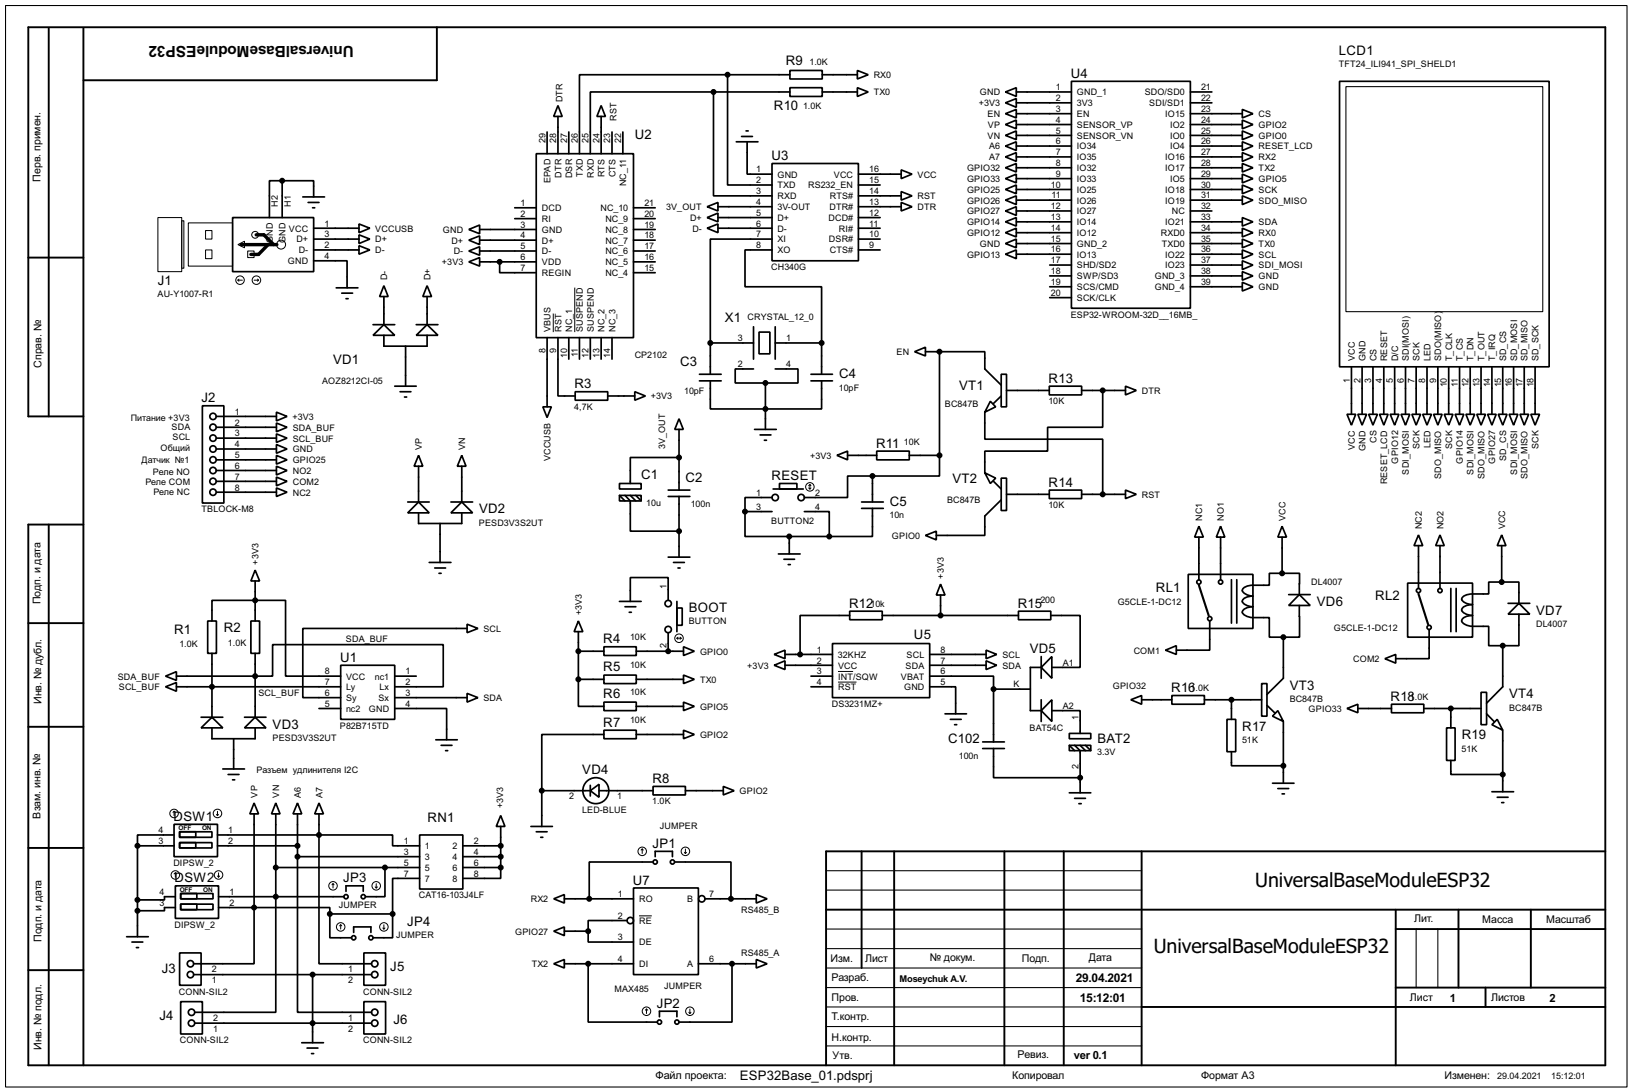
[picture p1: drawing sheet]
<svg xmlns="http://www.w3.org/2000/svg" width="383mm" height="256mm" viewBox="0 0 383 256" stroke-linecap="round" stroke-linejoin="round" font-family="sans-serif">
<g fill="none" stroke="#000" stroke-width=".25">
<path d="M1.3 1.3h381v254h-381zM316.3 20.4h46.2v52.8h-46.2zM194.1 218.2h74.2M194.1 209.1h74.2M194.1 204.5h74.2M332.8 218.2v13.8M337.9 218.2v13.8M194.1 222.8h74.2M194.1 232h74.2M194.1 236.5h74.2M194.1 227.4h74.2M194.1 241.1h74.2"/>
<path d="M194.1 245.7h74.2"/>
</g>
<g fill="none" stroke="#000" stroke-width=".45">
<path d="M11.5 6.7v91.1M19.6 6.7v243.5M102.7 6.4v12.5h-83.1M6.7 60.5h12.9M19.6 97.8h-12.9v-91.4h370.5v243.8h-370.5v-127h12.9M11.5 123.2v127M6.7 146.4h12.9M6.7 170.7h12.9M6.7 199.2h12.9M202.5 200v27.4M210.1 200v50.2M236 200v50.2"/>
<path d="M250 200v50.2M268.3 200v50.2M377.2 200h-183.1v50.2M194.1 213.7h183.1M328 213.7v36.5M328 218.2h49.2M342.7 213.7v18.3M359.7 213.7v18.3M6.7 227.9h12.9M268.3 236.5h108.9M328 232h49.2M349.1 232v4.5"/>
</g>
<g fill="none" stroke="#000" stroke-width=".4">
<path d="M171 17.6v25.9h10.4M171 17.6h-34.8v18.5M171 17.6h14.6M185.6 16.6h7.6v2h-7.6zM193.2 17.6h8.3M201.5 16.6l2.5 1-2.5 1zM251.8 19.1h27.9v53.3h-27.9zM314.8 19.1h49.2v67.1h-49.2zM126 36.1h22.9v43.2h-22.9zM128.6 31v5.1M131.1 24.8l1 2.6h-2zM131.1 27.4v8.7"/>
<path d="M133.7 31v5.1M141.3 24.8l1 2.6h-2zM141.3 27.4v8.7M143.8 31v5.1M146.4 31v5.1M167.7 21.6v24.4h13.7M167.7 21.6h-29v14.5M167.7 21.6h17.9M173 33.3h5.1M174.3 32.1h2.5M175.3 30.8h.5M175.6 33.3v7.6h5.8"/>
<path d="M181.4 38.4h20.3v22.9h-20.3zM185.6 20.6h7.6v2.1h-7.6zM193.2 21.6h8.3M201.5 20.6l2.5 1-2.5 1.1zM211.8 39.9l2.5 1-2.5 1.1zM236.3 21.6l2.5-1v2.1zM236.3 24.2l2.5-1v2zM236.3 26.7l2.5-1v2zM236.3 29.3l2.5-1.1v2.1zM236.3 31.8l2.5-1v2zM236.3 34.3l2.5-1v2.1zM236.3 36.9l2.5-1v2z"/>
<path d="M236.3 39.4l2.5-1v2zM238.8 26.7h13M238.8 29.3h13M238.8 31.8h13M238.8 34.3h13M238.8 36.9h13M238.8 39.4h13M238.8 21.6h13M238.8 24.2h13M279.7 26.7h12.2M279.7 29.3h12.2M279.7 31.8h12.2"/>
<path d="M279.7 34.3h12.2M279.7 36.9h12.2M279.7 39.4h12.2M279.7 21.6h5.1M279.7 24.2h5.1M291.9 25.7l2.5 1-2.5 1zM291.9 28.2l2.5 1.1-2.5 1zM291.9 30.8l2.5 1-2.5 1zM291.9 33.3l2.5 1-2.5 1.1zM291.9 35.9l2.5 1-2.5 1zM291.9 38.4l2.5 1-2.5 1zM54.7 51.1h19v12.7h-19z"/>
<path d="M66.3 42.5h-3v8.6M66.3 42.5h7.4v3.8M66.3 42.5v8.6M71.2 46.3h5.1M72.4 47.6h2.6M73.5 48.8h.5M73.7 53.6h10.7M73.7 56.2h10.7M73.7 58.7h10.7M84.4 52.6l2.5 1-2.5 1.1zM84.4 55.2l2.5 1-2.5 1zM84.4 57.7l2.5 1-2.5 1z"/>
<path d="M110.2 53.9l2.5-1v2zM110.2 56.4l2.5-1v2.1zM110.2 59l2.5-1v2zM112.7 53.9h13.3M112.7 56.4h13.3M112.7 59h13.3M121 48.8h5M121 51.4h5M148.9 53.9h5.1M148.9 56.4h5.1M148.9 59h5.1M148.9 48.8h5.1"/>
<path d="M148.9 51.4h5.1M166.2 51.1l2.5-1v2zM166.2 53.6l2.5-1v2.1zM166.2 48.6l2.5-1v2zM168.7 53.6h12.7M168.7 48.6h12.7M168.7 51.1h12.7M181.4 58.7h-6.3v8.7h18v13.2M181.4 56.2h-14.5v24.4M201.7 53.6h5.1M201.7 56.2h5.1M201.7 58.7h5.1"/>
<path d="M201.7 40.9h10.1M201.7 46h10.1M201.7 48.6h10.1M201.7 51.1h5.1M201.7 43.5h5.1M211.8 45l2.5 1-2.5 1zM211.8 47.6l2.5 1-2.5 1zM236.3 42l2.5-1.1v2.1zM236.3 44.5l2.5-1v2zM236.3 47l2.5-1v2.1zM236.3 49.6l2.5-1v2zM236.3 52.1l2.5-1v2z"/>
<path d="M236.3 54.7l2.5-1.1v2.1zM236.3 57.2l2.5-1v2zM236.3 59.7l2.5-1v2.1zM238.8 42h13M238.8 44.5h13M238.8 47h13M238.8 52.1h13M238.8 54.7h13M238.8 57.2h13M238.8 59.7h13M238.8 49.6h13M279.7 42h12.2"/>
<path d="M279.7 44.5h12.2M279.7 47h12.2M279.7 52.1h12.2M279.7 54.7h12.2M279.7 57.2h12.2M279.7 59.7h12.2M279.7 49.6h5.1M291.9 40.9l2.5 1.1-2.5 1zM291.9 43.5l2.5 1-2.5 1zM291.9 46l2.5 1-2.5 1.1zM291.9 51.1l2.5 1-2.5 1zM291.9 53.6l2.5 1.1-2.5 1z"/>
<path d="M291.9 56.2l2.5 1-2.5 1zM291.9 58.7l2.5 1-2.5 1.1zM73.7 61.3h7.9v6.3M79 67.6h5.1M80.3 68.9h2.6M81.3 70.2h.5M87.7 78.8l2.5-2.5 2.6 2.5zM87.7 76.3h5.1M90.2 67.1l1 2.6h-2zM90.2 69.7v6.6M90.2 78.8v2.5h10.2v-2.5M97.8 78.8l2.6-2.5 2.5 2.5z"/>
<path d="M97.8 76.3h5.1M100.4 67.1l1 2.6h-2zM100.4 69.7v6.6M110.2 61.5l2.5-1v2zM112.7 61.5h13.3M117.4 61.5v2.6h8.6M128.6 79.3v16.3M131.1 79.3v13.7h4.1M133.7 79.3v5.1M136.2 79.3v5.1M138.7 79.3v5.1M141.3 79.3v5.1"/>
<path d="M143.8 79.3v5.1M148.9 61.5h5.1M148.9 64.1h5.1M177.1 76.8v7.6M178.4 78h2.5v5.1h-2.5zM182.2 76.8v7.6M246.7 62.3h5.1M246.7 64.8h5.1M246.7 67.4h5.1M246.7 69.9h5.1M279.7 62.3h12.2M279.7 64.8h12.2"/>
<path d="M279.7 67.4h12.2M291.9 61.3l2.5 1-2.5 1zM291.9 63.8l2.5 1-2.5 1zM291.9 66.3l2.5 1.1-2.5 1zM47.6 95.3h5v22.9h-5zM50.9 97.8h14.1M65 96.8l2.5 1-2.5 1.1zM65 99.4l2.5 1-2.5 1zM92.8 90.7h5M94 92h2.6M95.1 93.3h.5M95.3 81.3v9.4"/>
<path d="M127.6 95.6h2l-1 2.5zM135.2 92h7.6v2h-7.6zM142.8 93h6.4M149.2 92l2.5 1-2.5 1zM159.6 98.4l1 2.5h-2zM164.4 89.5h5.1M164.4 87.9h5.1M166.9 89.5v6.6h26.2v-6.6M166.9 80.6h10.2M166.9 80.6v7.3M177.1 86.7h-4.3v3.3h7.1M179.9 90v10.9"/>
<path d="M182.2 86.7h5.3v3.3h-7.6M182.2 80.6h10.9M190.6 89.5h5M190.6 87.9h5M193.1 80.6v7.3M214.9 82.6l2.6-1v2zM217.5 82.6h3.3M220.8 82.6h10.6v4.1l3.9 3.8M220.8 82.6v24.4M231.4 96.8v6.4h27.7v12.9M232.7 94.3l1.3 1.3-2.6 1.2zM235.3 87.9h1.2v7.7h-1.2z"/>
<path d="M235.3 93l-1.8 1.8M236.5 91.7h10.1M246.6 90.7h7.6v2.1h-7.6zM254.2 91.7h10.3M259.1 91.7v8.7h-12.9v5.6h-14.8v5.1M264.5 90.7l2.5 1-2.5 1.1zM316.5 97.3h2.1l-1 2.6zM317.6 86.2v11.1M319.1 97.3h2l-1 2.6zM320.1 86.2v11.1M321.6 97.3h2.1l-1.1 2.6zM322.6 86.2v11.1"/>
<path d="M324.2 97.3h2l-1 2.6zM325.2 86.2v11.1M326.7 97.3h2l-1 2.6zM327.7 86.2v11.1M329.2 97.3h2.1l-1 2.6zM330.3 86.2v11.1M331.8 97.3h2l-1 2.6zM332.8 86.2v11.1M334.3 97.3h2.1l-1.1 2.6zM335.3 86.2v11.1M336.9 97.3h2l-1 2.6zM337.9 86.2v11.1"/>
<path d="M339.4 97.3h2l-1 2.6zM340.4 86.2v11.1M341.9 97.3h2.1l-1 2.6zM343 86.2v11.1M344.5 97.3h2l-1 2.6zM345.5 86.2v11.1M347 97.3h2.1l-1.1 2.6zM348 86.2v11.1M349.6 97.3h2l-1 2.6zM350.6 86.2v11.1M352.1 97.3h2l-1 2.6zM353.1 86.2v11.1"/>
<path d="M354.6 97.3h2.1l-1 2.6zM355.7 86.2v11.1M357.2 97.3h2l-1 2.6zM358.2 86.2v11.1M359.7 97.3h2.1l-1.1 2.6zM360.7 86.2v11.1M50.9 108h14.1M50.9 110.5h14.1M50.9 113.1h14.1M50.9 115.6h14.1M50.9 100.4h14.1M50.9 102.9h14.1"/>
<path d="M50.9 105.5h14.1M65 107l2.5 1-2.5 1zM65 109.5l2.5 1-2.5 1.1zM65 112.1l2.5 1-2.5 1zM65 114.6l2.5 1-2.5 1zM65 101.9l2.5 1-2.5 1zM65 104.4l2.5 1.1-2.5 1zM95.8 117.9h5.1M98.4 117.9l2.5 2.6h-5.1zM98.4 107l1 2.5h-2.1zM98.4 109.5v8.4M106 117.9h5.1"/>
<path d="M108.5 117.9l2.6 2.6h-5.1zM108.5 107l1 2.5h-2zM108.5 109.5v8.4M145.6 113.6h5.1v1.3h-5.1zM145.6 116.4h5.1v1.3h-5.1zM145.6 116.4l1.3 1.3M146.9 116.4l1.2 1.3v7.1h11.5M148.1 116.4l1.3 1.3M149.4 116.4l1.3 1.3M157 116.6h5.1M157 115.1h5.1M159.6 107.5h-11.5v6.1"/>
<path d="M159.6 100.9v14.2M159.6 116.6v14.3M177.3 100.9h5.1M178.6 102.2h2.6M179.6 103.4h.5M181.4 116.9h-6.3v3.3M181.7 114.9h7.1M183.2 113.6h4.1v1.3h-4.1zM196.7 107l2.5-1v2zM199.2 107h6.8M202.5 117.9h5.1M202.5 119.4h5.1"/>
<path d="M205 119.4v6.6h-10.1M205 111.8h-5.8v5.1h-10.2M205 111.8v6.1M206 106h7.7v2h-7.7zM213.7 107h7.1M220.8 107v4.8h-15.8M231.4 111.1l2.6 1.2-1.3 1.3zM233.5 113.1l1.8 1.8M235.3 112.3h1.2v7.6h-1.2zM235.3 117.4l-3.9 3.8v4.6h-11.4M236.5 116.1h10.1M246.6 115.1h7.6v2h-7.6z"/>
<path d="M254.2 116.1h10.3M264.5 115.1l2.5 1-2.5 1zM60 133.9l1 2.6h-2zM60 136.5v9.4M98.4 120.5v2.5h10.1v-2.5M100.9 132.1h5.1M102.2 133.4h2.5M103.2 134.7h.5M103.4 123v9.1M157 130.9h5.1M158.3 132.1h2.5M159.3 133.4h.5"/>
<path d="M175.1 120.2v5.8h10.4M175.1 120.2h6.3M182.9 130.1h5.1M184.2 131.4h2.5M185.2 132.6h.5M185.5 126v4.1M185.5 126h9.4M189 120.2h5.9v5.8M217.5 125.8l2.5-1v2zM221 137.2l1.1 2.6h-2.1zM221 139.8v4.8M279.2 134.9h15.2v12.7h-15.2z"/>
<path d="M281.7 123.6l1.1 2.6h-2.1zM281.7 126.2v10M286.8 123.6l1 2.6h-2zM286.8 126.2v10M289.4 136.2v10.2M290.6 136.2v10.2M301.3 123.6l1 2.6h-2zM301.3 134.7h-3v2.8h-1.3a8.4 8.4 0 0 0-4.3 .3 .88 .88 0 0 0-.8 .9 .88 .88 0 0 0 .8 .8l1.7 .5h-.6a2.01 2.01 0 0 0-1.9 1.3 2.65 2.65 0 0 0 2.5 1.2 2.29 2.29 0 0 0-2.5 1.3 2.65 2.65 0 0 0 2.5 1.3h3.9v4.6h3.3M301.3 134.7h4.1l-.1 5M301.3 126.2v8.5M302.8 139.7h5.1M305.3 139.7l2.6 2.5h-5.1z"/>
<path d="M330.8 137h15.2v12.7h-15.2zM333.3 125.7l1 2.5h-2zM333.3 128.2v10M338.4 125.7l1 2.5h-2zM338.4 128.2v10M340.9 138.2v10.2M342.2 138.2v10.2M352.9 125.7l1 2.5h-2.1zM352.9 136.7h-3.1v2.8h-1.3a8.6 8.6 0 0 0-4.3 .3 .87 .87 0 0 0-.7 1.2 3.2 3.2 0 0 0 2.5 1 2.27 2.27 0 0 0-2.5 1.3 2.68 2.68 0 0 0 2.5 1.3 2.27 2.27 0 0 0-2.5 1.3 2.68 2.68 0 0 0 2.5 1.2h3.8v4.6h3.3M352.9 136.7h4v5M352.9 128.2v8.5M38.9 158.8l2.6-1v2z"/>
<path d="M41.5 158.8h22.6v-7.4h40.1v9.9h-11.4M48.8 145.9h2.1v7.6h-2.1zM49.8 145.9v-4.9h17.3v17.8h13M49.8 153.5v15M59 145.9h2v7.6h-2zM60 153.5v15M80.1 156.3h12.7v12.7h-12.7zM92.8 158.8h5M109.8 146.6l2.5 1-2.5 1zM109.8 147.6h-38.6v16.3h8.9M135.9 145.9l1.1 2.5h-2.1zM135.9 159.6v6.3h6"/>
<path d="M135.9 159.6h6M135.9 153h6M135.9 148.4v11.2M141.9 151.9h7.6v2.1h-7.6zM141.9 158.6h7.6v2h-7.6zM145.6 141.3h5.1M146.9 142.5h2.5M147.9 143.8h.5M149.5 159.6h11.1M149.5 153h11.1M157 141v-5.3h-8.9v5.6M157 148.6v4.4"/>
<path d="M159.1 142.8h1.2v4.1h-1.2zM159.1 141.3v7.1M160.6 158.6l2.6 1-2.6 1zM160.6 151.9l2.6 1.1-2.6 1zM181.9 156.3l2.6-1.1v2.1zM181.9 153.7l2.6-1v2zM184.5 156.3h11.1M184.5 153.7h11.1M190.6 158.8h5M195.6 151.2h22.9v12.7h-22.9zM199.7 143.6h7.6v2h-7.6zM199.7 144.6h-11.7v9.1"/>
<path d="M207.3 144.6h32M218.5 158.8h15v3.1M218.5 156.3h13.2M218.5 153.7h13.2M231.7 152.7l2.5 1-2.5 1zM231.7 155.2l2.5 1.1-2.5 1zM239.3 143.6h7.6v2h-7.6zM244.7 154.2v5.1M244.7 156.8h-2.6v10.1h2.6M246.9 144.6h6.9v12.2h-6.6M247.2 154.2v5.1l-2.5-2.5zM273.9 152.7l2.5-1v2z"/>
<path d="M284.3 145.9v6.8h-7.9M301.6 149.7v9.6l-3.9 3.8M305.3 142.2l.1 7.5h-3.8M325.4 154.7l2.6-1v2.1zM335.8 147.9v6.8h-7.8M353.1 151.7v9.6l-3.8 3.9M354.4 141.7h5.1M356.9 141.7l2.6 2.6h-5.1zM356.9 144.3v7.4h-3.8M38.9 161.3l2.6-1v2.1zM41.5 161.3h38.6M47.3 171l2.5-2.5 2.6 2.5z"/>
<path d="M47.3 168.5h5.1M49.8 171v2.5h10.2v-2.5M54.9 173.5v7.1M57.5 168.5h5M60 168.5l2.5 2.5h-5zM75 166.4h5.1M92.8 166.4h12.2v7.4M92.8 163.9h17M102.4 173.8h5.1M103.7 175.1h2.5M104.7 176.3h.5M109.8 162.9l2.5 1-2.5 1z"/>
<path d="M141.9 164.9h7.6v2h-7.6zM141.9 171.5h7.6v2h-7.6zM141.9 172.5h-14.6v13.2M149.5 165.9h11.1M149.5 172.5h11.1M160.6 164.9l2.6 1-2.6 1zM160.6 171.5l2.6 1-2.6 1zM190.6 161.3h5M218.5 161.3h6.1v6.4M222.1 167.7h5M223.3 169h2.6M224.3 170.2h.5"/>
<path d="M230.9 175.8h5.1M230.9 174.3h5.1M233.5 175.8v6.9h20.3M233.5 161.9v12.4M233.5 161.9h8.6M244.7 164.4v5.1M247.2 164.4v5.1l-2.5-2.6zM247.2 166.9h6.6v5.4M251.3 172.3h5v1.2h-5zM251.3 175.1h5v1.2h-5zM251.3 175.1l1.2 1.2M252.5 175.1l1.3 1.2v9.9"/>
<path d="M253.8 175.1l1.3 1.2M255.1 175.1l1.2 1.2M265.7 164.4l2.6-1v2zM268.3 164.4h7.1M275.4 163.4h7.6v2h-7.6zM283 164.4h13.5M288.3 169h2.1v7.6h-2.1zM289.4 176.6v3.3h12.2M289.4 164.4v4.6M296.5 160.6h1.2v7.6h-1.2zM297.7 165.7l1.8 1.7M300.3 166.9l1.3 2.6-2.6-1.3z"/>
<path d="M301.6 169.5v14.5M316.5 166.4l2.6-1v2zM319.1 166.4h7.9M327 165.4h7.6v2h-7.6zM334.6 166.4h13.4M339.9 171h2v7.6h-2zM340.9 178.6v3.3h12.2M340.9 166.4v4.6M348 162.6h1.3v7.6h-1.3zM349.3 167.7l1.8 1.8M350.6 170.2l1.2-1.2 1.3 2.5zM353.1 171.5v14.5"/>
<path d="M32.3 198.7h8.6M32.3 198.7v21.3M40.9 193.6h10.2v7.6h-10.2zM40.9 196.1h-8.6v2.6M42.2 195.4h7.6v1.3h-7.6zM42.2 195.4h3.8v1.3h-3.8zM42.2 197.9h7.6v1.3h-7.6zM42.2 197.9h3.8v1.3h-3.8zM51.1 198.7h18.8M51.1 196.1h23.9M52.4 180.6h5.1M53.6 181.9h2.6"/>
<path d="M54.7 183.2h.5M59.7 188.6l1.1 2.6h-2.1zM59.7 191.2v22M64.8 188.6l1 2.6h-2zM64.8 191.2v46.6h-19M69.9 188.6l1 2.6h-2zM69.9 191.2v10M75 188.6l1 2.6h-2zM75 196.1h17.3v2.6h6.3M75 196.1v30.3h12.3M75 191.2v4.9M98.6 196.1h10.2v12.7h-10.2z"/>
<path d="M108.8 198.7h8.9M117.7 191.6l1 2.5h-2.1zM117.7 194.1v9.7M124.8 194.1h5M126 195.4h2.6M127.1 196.7h.5M127.3 185.7h11.4M127.3 185.7v8.4M138.7 185.7l2.1-1.5v3.1zM138.7 184.5v2.5M140.8 185.7h12.7M153.5 184.7h7.6v2h-7.6z"/>
<path d="M161.1 185.7h8.9M170 184.7l2.5 1-2.5 1zM251.3 186.2h5M252.5 187.5h2.6M253.5 188.8h.6M299 184h5.1M300.3 185.2h2.5M301.3 186.5h.5M350.6 186h5.1M351.8 187.3h2.6M352.9 188.5h.5M41.2 208.1h10.2v7.6h-10.2z"/>
<path d="M41.2 210.6h-2.5v.8h-6.4M41.2 213.2h-2.5v.7h-6.4M42.5 209.9h7.6v1.2h-7.6zM42.5 209.9h3.8v1.2h-3.8zM42.5 212.4h7.6v1.3h-7.6zM42.5 212.4h3.8v1.3h-3.8zM51.4 213.2h8.3M51.4 210.6h29.4M59.7 213.2v13.2h-14.2M59.7 213.2h17.8v1.5M64.8 203.8h33.8M69.9 201.2v36.6h17.4"/>
<path d="M69.9 201.2h28.7M77.5 214.7v5.6h5.1M77.5 214.7h14.8M81.3 209.4v-1.3h4.1v1.3M83.1 219v-1.3h4.1v1.3M90.5 203.8v6.8h-4.6M92.3 214.7v5.6h-4.6M98.6 206.3h-6.3v8.4M108.8 201.2h8.9M108.8 203.8h8.9M117.7 203.8v2.5h-8.9M130.1 211.1l2.5-1v2z"/>
<path d="M130.1 218.7l2.5-1v2.1zM132.6 218.7h5.6M132.6 211.1h16.3M138.2 218.7v2.6h10.7M147.4 216.2h-9.2v2.5M148.9 208.6h15.2v20.3h-15.2zM153.5 202.5h-15v8.6M154 201.2v-1.2h4v1.2M158.6 202.5h13.2v8.6M165.7 211.1h12M177.7 210.1l2.6 1-2.6 1zM29.8 220h5.1"/>
<path d="M31 221.3h2.6M32.1 222.6h.5M42.2 223.8h5.1v7.6h-5.1zM42.5 235.3h5.1v7.6h-5.1zM45.5 228.9h41.8M73.5 228.9v16M85.5 223.8h5.1v7.6h-5.1zM85.5 235.3h5.1v7.6h-5.1zM130.1 226.4l2.5-1v2zM132.6 226.4h16.3M138.2 226.4v13.7h16.3M155 238.8v-1.3h4.1v1.3"/>
<path d="M164.1 226.4h13.6M172 226.4v13.7h-12.4M177.7 225.4l2.6 1-2.6 1zM45.8 240.3h41.5M70.9 244.9h5.1M72.2 246.2h2.5M73.2 247.5h.5"/>
<circle cx="50" cy="97.8" r=".75"/>
<circle cx="50" cy="100.4" r=".75"/>
<circle cx="50" cy="113.1" r=".75"/>
<circle cx="50" cy="115.6" r=".75"/>
<circle cx="50" cy="102.9" r=".75"/>
<circle cx="50" cy="105.5" r=".75"/>
<circle cx="50" cy="110.5" r=".75"/>
<circle cx="50" cy="108" r=".75"/>
<circle cx="182.1" cy="116.9" r=".75"/>
<circle cx="188.2" cy="116.9" r=".75"/>
<circle cx="281.7" cy="136.7" r=".5"/>
<circle cx="286.8" cy="136.7" r=".5"/>
<circle cx="333.3" cy="138.7" r=".5"/>
<circle cx="338.3" cy="138.7" r=".5"/>
<circle cx="157" cy="141.8" r=".75"/>
<circle cx="157" cy="147.9" r=".75"/>
<circle cx="284.2" cy="145.3" r=".5"/>
<circle cx="335.8" cy="147.4" r=".5"/>
<circle cx="140" cy="185.7" r="3.1"/>
<circle cx="81.3" cy="210.6" r=".5"/>
<circle cx="85.3" cy="210.6" r=".5"/>
<circle cx="148.1" cy="216.2" r=".75"/>
<circle cx="153.9" cy="202.5" r=".5"/>
<circle cx="158" cy="202.5" r=".5"/>
<circle cx="164.9" cy="211.1" r=".75"/>
<circle cx="44.7" cy="228.9" r=".75"/>
<circle cx="44.7" cy="226.4" r=".75"/>
<circle cx="45" cy="237.8" r=".75"/>
<circle cx="83.1" cy="220.3" r=".5"/>
<circle cx="87.1" cy="220.3" r=".5"/>
<circle cx="88" cy="237.8" r=".75"/>
<circle cx="88" cy="228.9" r=".75"/>
<circle cx="88" cy="226.4" r=".75"/>
<circle cx="45" cy="240.3" r=".75"/>
<circle cx="88" cy="240.3" r=".75"/>
<circle cx="154.9" cy="240.1" r=".5"/>
<circle cx="159" cy="240.1" r=".5"/>
</g>
<g fill="none" stroke="#000" stroke-width=".23">
<path d="M37.1 51.1h5.6v12.7h-5.6zM42.7 51.9h.5v11.1h-.5zM44.3 52.4h10.4v10.1h-10.4zM48.3 58.7h1.5v2.1h-1.5zM48.3 54.2h1.5v2h-1.5zM55.9 57.5l1.6-.8v1.5zM58.2 59h1.5v1.5h-1.5zM55.9 65.8h1.1M55.9 65.8l.3 .3M56.2 65.6l-.3 .2M59.7 65.8h1.1M60.5 65.6l.3 .2"/>
<path d="M60.8 65.8l-.3 .3M130 73.6v4.4M135.1 67.6v10.4M190 114.6l.3 .3M190.3 113.8v1.1M190.3 113.8l-.3 .3M190.3 113.8l.3 .3M190.6 114.6l-.3 .3M159.1 149.9h1M159.1 149.9l.2 .3M159.3 149.7l-.2 .2M159.8 149.7l.3 .2"/>
<path d="M160.1 149.9l-.3 .3M196.9 157.7h3.6M196.9 160.2h4.4M40.9 190.6l-.2 .2M40.9 190.6l.3 .2M40.9 190.6v1M50.9 191.3l.2 .3M51.1 190.6v1M51.4 191.3l-.3 .3M150.9 199.4l-.2 .3M150.9 199.4l.3 .3M150.9 199.4v1.1"/>
<path d="M161.1 199.4v1.1M41.2 205l-.3 .3M41.2 205l.3 .3M41.2 205v1M51.1 205.8l.3 .2M51.4 205v1M51.6 205.8l-.2 .2M78.3 207.6l-.3 .2M78.3 207.6l.2 .2M78.3 207.6v1M80.1 217.2l-.3 .3M80.1 217.2l.2 .3"/>
<path d="M80.1 217.2v1M88.2 208.3l.2 .3M88.4 207.6v1M88.7 208.3l-.3 .3M90 218l.2 .2M90.2 217.2v1M90.5 218l-.3 .2M150.2 215.1h3M160.8 200.2l.3 .3M161.3 200.2l-.2 .3M151.9 237l-.2 .3M151.9 237l.3 .3"/>
<path d="M151.9 237v1.1M161.9 237.8l.2 .3M162.1 237v1.1M162.4 237.8l-.3 .3"/>
<circle cx="59.9" cy="55.2" r=".8"/>
<circle cx="66" cy="57.5" r="1.05"/>
<circle cx="56.4" cy="65.8" r="1"/>
<circle cx="60.2" cy="65.8" r="1"/>
<circle cx="190.3" cy="114.4" r="1"/>
<circle cx="159.5" cy="149.9" r="1"/>
<circle cx="40.9" cy="191.1" r="1"/>
<circle cx="51.1" cy="191.1" r="1"/>
<circle cx="150.9" cy="200" r="1"/>
<circle cx="161" cy="200" r="1"/>
<circle cx="41.2" cy="205.5" r="1"/>
<circle cx="51.3" cy="205.5" r="1"/>
<circle cx="78.2" cy="208.1" r="1"/>
<circle cx="80" cy="217.7" r="1"/>
<circle cx="88.4" cy="208.1" r="1"/>
<circle cx="90.2" cy="217.7" r="1"/>
<circle cx="151.9" cy="237.5" r="1"/>
<circle cx="162.1" cy="237.5" r="1"/>
</g>
<g fill="#000" stroke="#000" stroke-width=".4">
<circle cx="170.9" cy="17.6" r=".5"/>
<circle cx="167.6" cy="21.6" r=".5"/>
<circle cx="66.3" cy="42.5" r=".5"/>
<circle cx="117.4" cy="61.5" r=".5"/>
<circle cx="166.9" cy="80.6" r=".5"/>
<circle cx="179.8" cy="90" r=".5"/>
<circle cx="179.8" cy="96.1" r=".5"/>
<circle cx="193" cy="80.6" r=".5"/>
<circle cx="220.7" cy="82.6" r=".5"/>
<circle cx="259.1" cy="91.7" r=".5"/>
<circle cx="159.5" cy="107.5" r=".5"/>
<circle cx="205" cy="111.8" r=".5"/>
<circle cx="220.7" cy="107" r=".5"/>
<circle cx="259.1" cy="116.1" r=".5"/>
<circle cx="159.5" cy="124.8" r=".5"/>
<circle cx="175" cy="120.2" r=".5"/>
<circle cx="185.4" cy="126" r=".5"/>
<circle cx="194.8" cy="126" r=".5"/>
<circle cx="301.2" cy="134.7" r=".5"/>
<circle cx="352.8" cy="136.7" r=".5"/>
<circle cx="59.9" cy="158.8" r=".5"/>
<circle cx="59.9" cy="141" r=".5"/>
<circle cx="135.9" cy="159.6" r=".5"/>
<circle cx="135.9" cy="153" r=".5"/>
<circle cx="157" cy="153" r=".5"/>
<circle cx="188" cy="153.7" r=".5"/>
<circle cx="221" cy="144.6" r=".5"/>
<circle cx="301.5" cy="149.7" r=".5"/>
<circle cx="353.1" cy="151.7" r=".5"/>
<circle cx="49.8" cy="161.3" r=".5"/>
<circle cx="233.4" cy="161.9" r=".5"/>
<circle cx="289.3" cy="164.4" r=".5"/>
<circle cx="301.5" cy="179.9" r=".5"/>
<circle cx="340.9" cy="166.4" r=".5"/>
<circle cx="32.3" cy="198.7" r=".5"/>
<circle cx="69.9" cy="198.7" r=".5"/>
<circle cx="74.9" cy="196.1" r=".5"/>
<circle cx="117.6" cy="198.7" r=".5"/>
<circle cx="127.3" cy="185.7" r=".5"/>
<circle cx="253.8" cy="182.7" r=".5"/>
<circle cx="353.1" cy="181.9" r=".5"/>
<circle cx="32.3" cy="211.4" r=".5"/>
<circle cx="32.3" cy="213.9" r=".5"/>
<circle cx="59.7" cy="213.2" r=".5"/>
<circle cx="64.8" cy="203.8" r=".5"/>
<circle cx="64.8" cy="210.6" r=".5"/>
<circle cx="69.9" cy="201.2" r=".5"/>
<circle cx="77.5" cy="214.7" r=".5"/>
<circle cx="90.4" cy="203.8" r=".5"/>
<circle cx="92.2" cy="214.7" r=".5"/>
<circle cx="117.6" cy="201.2" r=".5"/>
<circle cx="117.6" cy="203.8" r=".5"/>
<circle cx="138.2" cy="218.7" r=".5"/>
<circle cx="138.4" cy="211.1" r=".5"/>
<circle cx="171.7" cy="211.1" r=".5"/>
<circle cx="73.4" cy="228.9" r=".5"/>
<circle cx="138.2" cy="226.4" r=".5"/>
<circle cx="172" cy="226.4" r=".5"/>
<circle cx="73.4" cy="240.3" r=".5"/>
</g>
<path d="M281.7 137.5l2.3 7.1M333.3 139.5l2.3 7.1" fill="none" stroke="#000" stroke-width=".5"/>
<path d="M56.7 57.5h8.4M60.2 55.2h1.8l2.3 2.3M63 57.5l-2.2 2.3h-1.8" fill="none" stroke="#000" stroke-width=".8"/>
<g font-size="5.6">
<text x="295" y="208.3">UniversalBaseModuleESP32</text>
<text x="271.1" y="223.8">UniversalBaseModuleESP32</text>
</g>
<text font-size="4.1" x="83.1" y="10.8" transform="rotate(-180 83.1 10.8)">UniversalBaseModuleESP32</text>
<g font-size="3.5">
<text x="184.7" y="15.2">R9</text>
<text x="314.6" y="12.9">LCD1</text>
<text x="251.6" y="18.3">U4</text>
<text x="181.9" y="25.9">R10</text>
<text x="149.2" y="32.8">U2</text>
<text x="181.3" y="37.6">U3</text>
<text x="37.1" y="66.9">J1</text>
<text x="170.3" y="75.7">X1</text>
<text x="78.3" y="85.6">VD1</text>
<text x="159.8" y="86.1">C3</text>
<text x="197.2" y="88.9">C4</text>
<text x="246.4" y="89.9">R13</text>
<text x="47.4" y="94.5">J2</text>
<text x="135" y="91.2">R3</text>
<text x="225.4" y="91.7">VT1</text>
<text x="205.9" y="105.2">R11</text>
<text x="150.7" y="112.5">C1</text>
<text x="161.1" y="113.2">C2</text>
<text x="181.3" y="112.8">RESET</text>
<text x="223.8" y="113.6">VT2</text>
<text x="209.1" y="118.8">C5</text>
<text x="246.4" y="114.3">R14</text>
<text x="112.6" y="120.6">VD2</text>
<text x="161.9" y="143.7">BOOT</text>
<text x="199.5" y="142.8">R12</text>
<text x="239.2" y="142.8">R15</text>
<text x="271.6" y="139">RL1</text>
<text x="309.4" y="142.4">VD6</text>
<text x="323.1" y="141">RL2</text>
<text x="40.9" y="148.8">R1</text>
<text x="52.6" y="148.5">R2</text>
<text x="361" y="144.4">VD7</text>
<text x="79.9" y="155.5">U1</text>
<text x="141.8" y="151.1">R4</text>
<text x="214.8" y="150.1">U5</text>
<text x="242" y="153.4">VD5</text>
<text x="141.8" y="157.7">R5</text>
<text x="141.8" y="164.1">R6</text>
<text x="275.2" y="162.6">R16</text>
<text x="303.1" y="162">VT3</text>
<text x="326.8" y="164.6">R18</text>
<text x="354.6" y="164">VT4</text>
<text x="64.1" y="171.2">VD3</text>
<text x="141.8" y="170.7">R7</text>
<text x="291.9" y="171.7">R17</text>
<text x="343.5" y="173.7">R19</text>
<text x="222.8" y="174.5">C102</text>
<text x="257.9" y="174.5">BAT2</text>
<text x="136.8" y="181.9">VD4</text>
<text x="153.3" y="183.9">R8</text>
<text x="40.8" y="192.8">DSW1</text>
<text x="100.5" y="193.1">RN1</text>
<text x="153.3" y="199.1">JP1</text>
<text x="41" y="207.3">DSW2</text>
<text x="80.7" y="207.3">JP3</text>
<text x="148.7" y="207.8">U7</text>
<text x="95.7" y="217.4">JP4</text>
<text x="38" y="228.6">J3</text>
<text x="91.7" y="228.1">J5</text>
<text x="37.5" y="239.5">J4</text>
<text x="154.3" y="236.7">JP2</text>
<text x="92.5" y="240.6">J6</text>
<text x="173.8" y="253.6">ESP32Base_01.pdsprj</text>
</g>
<g font-size="3.2">
<text x="252.8" y="230.7">29.04.2021</text>
<text x="253.8" y="235.4">15:12:01</text>
</g>
<g font-size="3">
<text x="340.7" y="235.4">1</text>
<text x="364.1" y="235.4">2</text>
<text x="252.4" y="248.8">ver 0.1</text>
</g>
<text font-size="2.9" x="154" y="253.5">Файл проекта:</text>
<g font-size="2.8">
<text x="9.5" y="42.7" transform="rotate(-90 9.5 42.7)">Перв. примен.</text>
<text x="9.7" y="86.4" transform="rotate(-90 9.7 86.4)">Справ. №</text>
<text x="9.5" y="142" transform="rotate(-90 9.5 142)">Подп. и дата</text>
<text x="9.7" y="165.4" transform="rotate(-90 9.7 165.4)">Инв. № дубл.</text>
<text x="9.5" y="192.3" transform="rotate(-90 9.5 192.3)">Взам. инв. №</text>
<text x="9.8" y="221.2" transform="rotate(-90 9.8 221.2)">Подп. и дата</text>
<text x="332.3" y="216.5">Лит.</text>
<text x="348.3" y="216.8">Масса</text>
<text x="363.3" y="216.8">Масштаб</text>
<text x="195.1" y="225.9">Изм.</text>
<text x="203.3" y="225.9">Лист</text>
<text x="218.5" y="225.7">№ докум.</text>
<text x="240.1" y="225.9">Подп.</text>
<text x="255.8" y="225.7">Дата</text>
<text x="195.4" y="230.5">Разраб.</text>
<text x="195.4" y="235.1">Пров.</text>
<text x="195.4" y="239.6">Т.контр.</text>
<text x="331.3" y="235.1">Лист</text>
<text x="350.3" y="235.1">Листов</text>
<text x="195.4" y="244.5">Н.контр.</text>
<text x="9.8" y="246.6" transform="rotate(-90 9.8 246.6)">Инв. № подл.</text>
<text x="195.6" y="248.8">Утв.</text>
<text x="239.1" y="248.5">Ревиз.</text>
<text x="237.8" y="253.5">Копировал</text>
<text x="282.2" y="253.5">Формат А3</text>
<text x="339.4" y="253.5">Изменен:</text>
</g>
<text font-size="2.5" x="211.4" y="230.6">Moseychuk A.V.</text>
<g font-size="2.4">
<text x="190.2" y="15.2">1.0K</text>
<text x="314.6" y="15.8">TFT24_ILI941_SPI_SHELD1</text>
<text x="205.3" y="18.3">RX0</text>
<text x="205.3" y="22.4">TX0</text>
<text x="230.2" y="22.4">GND</text>
<text x="248.1" y="21.2">1</text>
<text x="248.1" y="23.7">2</text>
<text x="253" y="22.4">GND_1</text>
<text x="269" y="22.4">SDO/SD0</text>
<text x="282.2" y="21.2">21</text>
<text x="282.2" y="23.7">22</text>
<text x="132.2" y="24" transform="rotate(-90 132.2 24)">DTR</text>
<text x="144.9" y="28.3" transform="rotate(-90 144.9 28.3)">RST</text>
<text x="188.7" y="25.6">1.0K</text>
<text x="230" y="25">+3V3</text>
<text x="232" y="27.5">EN</text>
<text x="248.1" y="26.3">3</text>
<text x="248.1" y="28.9">4</text>
<text x="253" y="25">3V3</text>
<text x="253" y="27.5">EN</text>
<text x="270" y="25">SDI/SD1</text>
<text x="273.8" y="27.5">IO15</text>
<text x="282.2" y="26.3">23</text>
<text x="282.2" y="28.9">24</text>
<text x="295.7" y="27.5">CS</text>
<text x="128.2" y="33.5" transform="rotate(-90 128.2 33.5)">29</text>
<text x="130.7" y="33.5" transform="rotate(-90 130.7 33.5)">28</text>
<text x="133.3" y="33.5" transform="rotate(-90 133.3 33.5)">27</text>
<text x="135.8" y="33.6" transform="rotate(-90 135.8 33.6)">26</text>
<text x="138.3" y="33.5" transform="rotate(-90 138.3 33.5)">25</text>
<text x="140.9" y="33.6" transform="rotate(-90 140.9 33.6)">24</text>
<text x="143.4" y="33.5" transform="rotate(-90 143.4 33.5)">23</text>
<text x="146" y="33.5" transform="rotate(-90 146 33.5)">22</text>
<text x="232" y="32.6">VN</text>
<text x="232.1" y="30">VP</text>
<text x="232.4" y="35.1">A6</text>
<text x="248.1" y="31.4">5</text>
<text x="248.1" y="33.9">6</text>
<text x="253" y="30">SENSOR_VP</text>
<text x="253" y="32.6">SENSOR_VN</text>
<text x="253" y="35.1">IO34</text>
<text x="274.9" y="30">IO2</text>
<text x="274.9" y="32.6">IO0</text>
<text x="274.9" y="35.1">IO4</text>
<text x="282.2" y="31.4">25</text>
<text x="282.2" y="33.9">26</text>
<text x="295.7" y="30">GPIO2</text>
<text x="295.7" y="32.6">GPIO0</text>
<text x="295.7" y="35.1">RESET_LCD</text>
<text x="131.9" y="41.8" transform="rotate(-90 131.9 41.8)">DTR</text>
<text x="134.5" y="41.9" transform="rotate(-90 134.5 41.9)">DSR</text>
<text x="137" y="41.6" transform="rotate(-90 137 41.6)">TXD</text>
<text x="139.5" y="41.8" transform="rotate(-90 139.5 41.8)">RXD</text>
<text x="142.1" y="41.7" transform="rotate(-90 142.1 41.7)">RTS</text>
<text x="144.6" y="41.7" transform="rotate(-90 144.6 41.7)">CTS</text>
<text x="177.7" y="40.5">1</text>
<text x="182.7" y="41.7">GND</text>
<text x="195.9" y="41.7">VCC</text>
<text x="204.3" y="40.5">16</text>
<text x="215.6" y="41.7">VCC</text>
<text x="227.2" y="40.2">GPIO32</text>
<text x="232.4" y="37.7">A7</text>
<text x="248.1" y="36.4">7</text>
<text x="248.1" y="39">8</text>
<text x="248.1" y="41.6">9</text>
<text x="253" y="37.7">IO35</text>
<text x="253" y="40.2">IO32</text>
<text x="273.8" y="37.7">IO16</text>
<text x="273.8" y="40.2">IO17</text>
<text x="282.2" y="36.4">27</text>
<text x="282.2" y="39">28</text>
<text x="282.2" y="41.6">29</text>
<text x="295.7" y="37.7">RX2</text>
<text x="295.7" y="40.2">TX2</text>
<text x="129.4" y="43.1" transform="rotate(-90 129.4 43.1)">EPAD</text>
<text x="147.2" y="43.7" transform="rotate(-90 147.2 43.7)">NC_11</text>
<text x="177.7" y="43">2</text>
<text x="177.7" y="45.6">3</text>
<text x="182.7" y="44.3">TXD</text>
<text x="182.7" y="46.8">RXD</text>
<text x="189.9" y="44.3">RS232_EN</text>
<text x="195" y="46.8">RTS#</text>
<text x="204.3" y="43">15</text>
<text x="204.3" y="45.6">14</text>
<text x="215.6" y="46.8">RST</text>
<text x="227.2" y="42.7">GPIO33</text>
<text x="227.2" y="45.3">GPIO25</text>
<text x="227.2" y="47.8">GPIO26</text>
<text x="246.9" y="44.1">10</text>
<text x="247.1" y="46.6">11</text>
<text x="253" y="42.7">IO33</text>
<text x="253" y="45.3">IO25</text>
<text x="253" y="47.8">IO26</text>
<text x="273.8" y="45.3">IO18</text>
<text x="273.8" y="47.8">IO19</text>
<text x="274.9" y="42.7">IO5</text>
<text x="282.2" y="44.1">30</text>
<text x="282.2" y="46.6">31</text>
<text x="295.7" y="42.7">GPIO5</text>
<text x="295.7" y="45.3">SCK</text>
<text x="295.7" y="47.8">SDO_MISO</text>
<text x="65.3" y="48.5" transform="rotate(-90 65.3 48.5)">H2</text>
<text x="68.3" y="48.5" transform="rotate(-90 68.3 48.5)">H1</text>
<text x="76.3" y="53.2">1</text>
<text x="122.3" y="48.4">1</text>
<text x="122.3" y="50.9">2</text>
<text x="122.3" y="53.5">3</text>
<text x="127.3" y="49.6">DCD</text>
<text x="127.3" y="52.2">RI</text>
<text x="141.1" y="49.6">NC_10</text>
<text x="142.2" y="52.2">NC_9</text>
<text x="151.4" y="48.4">21</text>
<text x="151.4" y="50.9">20</text>
<text x="151.4" y="53.5">19</text>
<text x="156.6" y="49.4">3V_OUT</text>
<text x="162.1" y="51.9">D+</text>
<text x="177.7" y="48.1">4</text>
<text x="177.7" y="50.7">5</text>
<text x="177.7" y="53.2">6</text>
<text x="182.7" y="49.4">3V-OUT</text>
<text x="182.7" y="51.9">D+</text>
<text x="194.7" y="51.9">DCD#</text>
<text x="194.9" y="49.4">DTR#</text>
<text x="204.3" y="50.7">12</text>
<text x="204.3" y="53.2">11</text>
<text x="204.3" y="48.1">13</text>
<text x="215.6" y="49.4">DTR</text>
<text x="227.2" y="50.4">GPIO27</text>
<text x="227.2" y="52.9">GPIO14</text>
<text x="246.9" y="49.2">12</text>
<text x="246.9" y="51.7">13</text>
<text x="253" y="50.4">IO27</text>
<text x="253" y="52.9">IO14</text>
<text x="273.8" y="52.9">IO21</text>
<text x="275.3" y="50.4">NC</text>
<text x="282.2" y="49.2">32</text>
<text x="282.2" y="51.7">33</text>
<text x="295.7" y="52.9">SDA</text>
<text x="64.1" y="57.1" transform="rotate(-90 64.1 57.1)">GND</text>
<text x="67.1" y="57.1" transform="rotate(-90 67.1 57.1)">GND</text>
<text x="67.9" y="54.4">VCC</text>
<text x="69.6" y="57">D+</text>
<text x="70.2" y="59.5">D-</text>
<text x="76.3" y="55.7">3</text>
<text x="76.3" y="58.3">2</text>
<text x="88.2" y="54.4">VCCUSB</text>
<text x="88.2" y="57">D+</text>
<text x="88.2" y="59.5">D-</text>
<text x="104.1" y="54.7">GND</text>
<text x="106.1" y="57.2">D+</text>
<text x="106.6" y="59.8">D-</text>
<text x="122.3" y="56">4</text>
<text x="122.3" y="58.6">5</text>
<text x="127.3" y="54.7">GND</text>
<text x="127.3" y="57.2">D+</text>
<text x="127.3" y="59.8">D-</text>
<text x="142.2" y="54.7">NC_8</text>
<text x="142.2" y="57.2">NC_7</text>
<text x="142.2" y="59.8">NC_6</text>
<text x="151.4" y="56">18</text>
<text x="151.4" y="58.6">17</text>
<text x="162.7" y="54.4">D-</text>
<text x="177.7" y="55.7">7</text>
<text x="177.7" y="58.3">8</text>
<text x="182.7" y="57">XI</text>
<text x="182.7" y="54.4">D-</text>
<text x="182.7" y="59.5">XO</text>
<text x="194.8" y="57">DSR#</text>
<text x="195" y="59.5">CTS#</text>
<text x="197.1" y="54.4">RI#</text>
<text x="204.3" y="55.7">10</text>
<text x="204.3" y="58.3">9</text>
<text x="227.2" y="55.4">GPIO12</text>
<text x="230.2" y="58">GND</text>
<text x="246.9" y="54.3">14</text>
<text x="246.9" y="56.8">15</text>
<text x="246.9" y="59.3">16</text>
<text x="253" y="55.4">IO12</text>
<text x="253" y="58">GND_2</text>
<text x="272.8" y="55.4">RXD0</text>
<text x="273" y="58">TXD0</text>
<text x="282.2" y="54.3">34</text>
<text x="282.2" y="56.8">35</text>
<text x="282.2" y="59.3">36</text>
<text x="295.7" y="55.4">RX0</text>
<text x="295.7" y="58">TX0</text>
<text x="67.6" y="62.1">GND</text>
<text x="76.3" y="60.9">4</text>
<text x="91" y="65.8" transform="rotate(-90 91 65.8)">D-</text>
<text x="101.2" y="65.8" transform="rotate(-90 101.2 65.8)">D+</text>
<text x="103.9" y="62.3">+3V3</text>
<text x="122.3" y="61.1">6</text>
<text x="122.3" y="63.6">7</text>
<text x="127.3" y="62.3">VDD</text>
<text x="127.3" y="64.9">REGIN</text>
<text x="142.2" y="62.3">NC_5</text>
<text x="142.2" y="64.9">NC_4</text>
<text x="151.4" y="61.1">16</text>
<text x="151.4" y="63.6">15</text>
<text x="181.2" y="63.5">CH340G</text>
<text x="227.2" y="60.5">GPIO13</text>
<text x="246.9" y="61.9">17</text>
<text x="246.9" y="64.4">18</text>
<text x="253" y="60.5">IO13</text>
<text x="253" y="63.1">SHD/SD2</text>
<text x="253" y="65.6">SWP/SD3</text>
<text x="271.3" y="65.6">GND_3</text>
<text x="273.8" y="60.5">IO22</text>
<text x="273.8" y="63.1">IO23</text>
<text x="282.2" y="61.9">37</text>
<text x="282.2" y="64.4">38</text>
<text x="295.7" y="60.5">SCL</text>
<text x="295.7" y="63.1">SDI_MOSI</text>
<text x="295.7" y="65.6">GND</text>
<text x="37" y="69.8">AU-Y1007-R1</text>
<text x="246.9" y="67">19</text>
<text x="246.9" y="69.5">20</text>
<text x="253" y="68.1">SCS/CMD</text>
<text x="253" y="70.7">SCK/CLK</text>
<text x="271.3" y="68.1">GND_4</text>
<text x="282.2" y="67">39</text>
<text x="295.7" y="68.1">GND</text>
<text x="129.4" y="78" transform="rotate(-90 129.4 78)">VBUS</text>
<text x="131.9" y="78" transform="rotate(-90 131.9 78)">RST</text>
<text x="134.5" y="78" transform="rotate(-90 134.5 78)">NC_1</text>
<text x="137" y="78" transform="rotate(-90 137 78)">SUSPEND</text>
<text x="139.5" y="78" transform="rotate(-90 139.5 78)">SUSPEND</text>
<text x="142.1" y="78" transform="rotate(-90 142.1 78)">NC_2</text>
<text x="144.6" y="78" transform="rotate(-90 144.6 78)">NC_3</text>
<text x="175.6" y="75.1">CRYSTAL_12_0</text>
<text x="251.6" y="74.6">ESP32-WROOM-32D__16MB_</text>
<text x="128.2" y="83" transform="rotate(-90 128.2 83)">8</text>
<text x="130.7" y="82.9" transform="rotate(-90 130.7 82.9)">9</text>
<text x="135.8" y="84" transform="rotate(-90 135.8 84)">11</text>
<text x="149.1" y="84">CP2102</text>
<text x="173.4" y="80.2">3</text>
<text x="184.7" y="80.2">1</text>
<text x="210.7" y="83.4">EN</text>
<text x="133.3" y="84.1" transform="rotate(-90 133.3 84.1)">10</text>
<text x="138.3" y="84.1" transform="rotate(-90 138.3 84.1)">12</text>
<text x="140.9" y="84.1" transform="rotate(-90 140.9 84.1)">13</text>
<text x="143.4" y="84.1" transform="rotate(-90 143.4 84.1)">14</text>
<text x="173.4" y="86.3">2</text>
<text x="184.7" y="86.3">4</text>
<text x="317.2" y="89.8" transform="rotate(-90 317.2 89.8)">1</text>
<text x="318.4" y="84.8" transform="rotate(-90 318.4 84.8)">VCC</text>
<text x="319.7" y="89.9" transform="rotate(-90 319.7 89.9)">2</text>
<text x="320.9" y="84.8" transform="rotate(-90 320.9 84.8)">GND</text>
<text x="322.2" y="89.8" transform="rotate(-90 322.2 89.8)">3</text>
<text x="323.4" y="84.8" transform="rotate(-90 323.4 84.8)">CS</text>
<text x="324.8" y="89.9" transform="rotate(-90 324.8 89.9)">4</text>
<text x="326" y="84.8" transform="rotate(-90 326 84.8)">RESET</text>
<text x="327.3" y="89.9" transform="rotate(-90 327.3 89.9)">5</text>
<text x="328.5" y="84.8" transform="rotate(-90 328.5 84.8)">D/C</text>
<text x="329.9" y="89.8" transform="rotate(-90 329.9 89.8)">6</text>
<text x="331.1" y="84.8" transform="rotate(-90 331.1 84.8)">SDI(MOSI)</text>
<text x="332.4" y="89.9" transform="rotate(-90 332.4 89.9)">7</text>
<text x="333.6" y="84.8" transform="rotate(-90 333.6 84.8)">SCK</text>
<text x="334.9" y="89.8" transform="rotate(-90 334.9 89.8)">8</text>
<text x="336.1" y="84.8" transform="rotate(-90 336.1 84.8)">LED</text>
<text x="337.5" y="89.9" transform="rotate(-90 337.5 89.9)">9</text>
<text x="338.7" y="84.8" transform="rotate(-90 338.7 84.8)">SDO(MISO)</text>
<text x="341.2" y="84.8" transform="rotate(-90 341.2 84.8)">T_CLK</text>
<text x="343.8" y="84.8" transform="rotate(-90 343.8 84.8)">T_CS</text>
<text x="346.3" y="84.8" transform="rotate(-90 346.3 84.8)">T_DN</text>
<text x="348.8" y="84.8" transform="rotate(-90 348.8 84.8)">T_OUT</text>
<text x="351.4" y="84.8" transform="rotate(-90 351.4 84.8)">T_IRQ</text>
<text x="353.9" y="84.8" transform="rotate(-90 353.9 84.8)">SD_CS</text>
<text x="356.5" y="84.8" transform="rotate(-90 356.5 84.8)">SD_MOSI</text>
<text x="359" y="84.8" transform="rotate(-90 359 84.8)">SD_MISO</text>
<text x="361.5" y="84.8" transform="rotate(-90 361.5 84.8)">SD_SCK</text>
<text x="75.7" y="90.2">AOZ8212CI-05</text>
<text x="153" y="93.8">+3V3</text>
<text x="160.8" y="92.5">10pF</text>
<text x="197.1" y="91.8">10pF</text>
<text x="222" y="95.7">BC847B</text>
<text x="246.4" y="95">10K</text>
<text x="268.3" y="92.5">DTR</text>
<text x="340" y="91" transform="rotate(-90 340 91)">10</text>
<text x="342.6" y="90.9" transform="rotate(-90 342.6 90.9)">11</text>
<text x="345.1" y="91" transform="rotate(-90 345.1 91)">12</text>
<text x="347.6" y="91" transform="rotate(-90 347.6 91)">13</text>
<text x="350.2" y="91" transform="rotate(-90 350.2 91)">14</text>
<text x="352.7" y="91" transform="rotate(-90 352.7 91)">15</text>
<text x="355.3" y="91" transform="rotate(-90 355.3 91)">16</text>
<text x="357.8" y="91" transform="rotate(-90 357.8 91)">17</text>
<text x="360.3" y="91" transform="rotate(-90 360.3 91)">18</text>
<text x="30.7" y="98.8">Питание +3V3</text>
<text x="40.3" y="101.1">SDA</text>
<text x="55.2" y="97.4">1</text>
<text x="55.2" y="100">2</text>
<text x="68.8" y="98.6">+3V3</text>
<text x="68.8" y="101.2">SDA_BUF</text>
<text x="135" y="96.2">4,7K</text>
<text x="37.7" y="105.9">Общий</text>
<text x="40.5" y="103.4">SCL</text>
<text x="55.2" y="102.5">3</text>
<text x="55.2" y="105.1">4</text>
<text x="55.2" y="107.6">5</text>
<text x="68.8" y="103.7">SCL_BUF</text>
<text x="68.8" y="106.3">GND</text>
<text x="99.2" y="105.7" transform="rotate(-90 99.2 105.7)">VP</text>
<text x="109.3" y="105.7" transform="rotate(-90 109.3 105.7)">VN</text>
<text x="156.3" y="105.5" transform="rotate(-90 156.3 105.5)">3V_OUT</text>
<text x="190.4" y="107.8">+3V3</text>
<text x="212.4" y="104.6">10K</text>
<text x="318.3" y="105.6" transform="rotate(-90 318.3 105.6)">VCC</text>
<text x="320.9" y="105.9" transform="rotate(-90 320.9 105.9)">GND</text>
<text x="323.4" y="104.1" transform="rotate(-90 323.4 104.1)">CS</text>
<text x="333.6" y="105.5" transform="rotate(-90 333.6 105.5)">SCK</text>
<text x="336.1" y="105.3" transform="rotate(-90 336.1 105.3)">LED</text>
<text x="341.2" y="105.5" transform="rotate(-90 341.2 105.5)">SCK</text>
<text x="361.5" y="105.5" transform="rotate(-90 361.5 105.5)">SCK</text>
<text x="33.3" y="108.7">Датчик №1</text>
<text x="34.2" y="113.8">Реле COM</text>
<text x="35.9" y="111.5">Реле NO</text>
<text x="55.2" y="110.1">6</text>
<text x="55.2" y="112.7">7</text>
<text x="68.8" y="108.7">GPIO25</text>
<text x="68.8" y="111.3">NO2</text>
<text x="68.8" y="113.9">COM2</text>
<text x="129.4" y="108.3" transform="rotate(-90 129.4 108.3)">VCCUSB</text>
<text x="326" y="113.8" transform="rotate(-90 326 113.8)">RESET_LCD</text>
<text x="328.5" y="108.9" transform="rotate(-90 328.5 108.9)">GPIO12</text>
<text x="331.1" y="111.5" transform="rotate(-90 331.1 111.5)">SDI_MOSI</text>
<text x="338.7" y="112.5" transform="rotate(-90 338.7 112.5)">SDO_MISO</text>
<text x="343.8" y="108.9" transform="rotate(-90 343.8 108.9)">GPIO14</text>
<text x="346.3" y="111.5" transform="rotate(-90 346.3 111.5)">SDI_MOSI</text>
<text x="348.8" y="112.5" transform="rotate(-90 348.8 112.5)">SDO_MISO</text>
<text x="351.4" y="108.9" transform="rotate(-90 351.4 108.9)">GPIO27</text>
<text x="353.9" y="108.2" transform="rotate(-90 353.9 108.2)">SD_CS</text>
<text x="356.5" y="111.5" transform="rotate(-90 356.5 111.5)">SDI_MOSI</text>
<text x="359" y="112.5" transform="rotate(-90 359 112.5)">SDO_MISO</text>
<text x="36" y="116.4">Реле NC</text>
<text x="55.2" y="115.2">8</text>
<text x="68.8" y="116.4">NC2</text>
<text x="151.9" y="118.9">10u</text>
<text x="162.3" y="119.2">100n</text>
<text x="177.7" y="116.5">1</text>
<text x="177.7" y="119.8">3</text>
<text x="191.6" y="116.5">2</text>
<text x="191.6" y="119.8">4</text>
<text x="222.5" y="118.1">BC847B</text>
<text x="246.4" y="119.4">10K</text>
<text x="268.3" y="116.9">RST</text>
<text x="47.3" y="120.4">TBLOCK-M8</text>
<text x="112.5" y="123.5">PESD3V3S2UT</text>
<text x="181.2" y="123.2">BUTTON2</text>
<text x="209" y="121.7">10n</text>
<text x="282.5" y="122.3" transform="rotate(-90 282.5 122.3)">NC1</text>
<text x="287.6" y="122.3" transform="rotate(-90 287.6 122.3)">NO1</text>
<text x="302.1" y="122.3" transform="rotate(-90 302.1 122.3)">VCC</text>
<text x="334.1" y="124.3" transform="rotate(-90 334.1 124.3)">NC2</text>
<text x="339.2" y="124.3" transform="rotate(-90 339.2 124.3)">NO2</text>
<text x="353.7" y="124.3" transform="rotate(-90 353.7 124.3)">VCC</text>
<text x="209.6" y="126.6">GPIO0</text>
<text x="60.8" y="132.6" transform="rotate(-90 60.8 132.6)">+3V3</text>
<text x="221.8" y="135.9" transform="rotate(-90 221.8 135.9)">+3V3</text>
<text x="308.1" y="137.4">DL4007</text>
<text x="156.6" y="138.5" transform="rotate(-90 156.6 138.5)">1</text>
<text x="204.6" y="142.5">10k</text>
<text x="244.5" y="141.7">200</text>
<text x="262.6" y="142.2">G5CLE-1-DC12</text>
<text x="113.6" y="148.4">SCL</text>
<text x="136.7" y="144.6" transform="rotate(-90 136.7 144.6)">+3V3</text>
<text x="161.8" y="146.6">BUTTON</text>
<text x="313.4" y="148.3">G5CLE-1-DC12</text>
<text x="360.9" y="147.3">DL4007</text>
<text x="42.2" y="152">1.0K</text>
<text x="53.6" y="151.7">1.0K</text>
<text x="81.3" y="150.8">SDA_BUF</text>
<text x="148.1" y="150.3">10K</text>
<text x="156.6" y="152.3" transform="rotate(-90 156.6 152.3)">2</text>
<text x="164.5" y="153.8">GPIO0</text>
<text x="191.9" y="153.3">1</text>
<text x="191.9" y="155.9">2</text>
<text x="196.9" y="154.5">32KHZ</text>
<text x="213" y="154.5">SCL</text>
<text x="221" y="153.3">8</text>
<text x="221" y="155.9">7</text>
<text x="235.5" y="154.5">SCL</text>
<text x="266.4" y="153.5">COM1</text>
<text x="318" y="155.5">COM2</text>
<text x="27.7" y="159.6">SDA_BUF</text>
<text x="76.4" y="158.4">8</text>
<text x="76.4" y="160.9">7</text>
<text x="81.3" y="159.6">VCC</text>
<text x="88.1" y="159.6">nc1</text>
<text x="95.3" y="158.4">1</text>
<text x="95.3" y="160.9">2</text>
<text x="148.1" y="156.9">10K</text>
<text x="164.5" y="160.4">TX0</text>
<text x="175.6" y="157.1">+3V3</text>
<text x="191.9" y="158.4">3</text>
<text x="191.9" y="160.9">4</text>
<text x="196.9" y="157.1">VCC</text>
<text x="196.9" y="159.6">INT/SQW</text>
<text x="211.7" y="159.6">VBAT</text>
<text x="212.8" y="157.1">SDA</text>
<text x="221" y="158.4">6</text>
<text x="221" y="160.9">5</text>
<text x="235.5" y="157.1">SDA</text>
<text x="238.1" y="161.5">K</text>
<text x="249.7" y="156.4">A1</text>
<text x="261.5" y="161.9">GPIO32</text>
<text x="27.9" y="162.1">SCL_BUF</text>
<text x="60.7" y="163.5">SCL_BUF</text>
<text x="76.4" y="166">5</text>
<text x="76.4" y="163.5">6</text>
<text x="81.3" y="167.2">nc2</text>
<text x="81.3" y="162.1">Ly</text>
<text x="81.3" y="164.7">Sy</text>
<text x="86.7" y="167.2">GND</text>
<text x="88.9" y="164.7">Sx</text>
<text x="89.2" y="162.1">Lx</text>
<text x="95.3" y="163.5">3</text>
<text x="95.3" y="166">4</text>
<text x="113.6" y="164.7">SDA</text>
<text x="148.1" y="163.3">10K</text>
<text x="164.5" y="166.7">GPIO5</text>
<text x="195.4" y="166.1">DS3231MZ+</text>
<text x="196.9" y="162.1">RST</text>
<text x="212.4" y="162.1">GND</text>
<text x="249.7" y="166.5">A2</text>
<text x="279.8" y="162.3">1.0K</text>
<text x="303" y="164.9">BC847B</text>
<text x="307.5" y="167.2">GPIO33</text>
<text x="331.3" y="164.3">1.0K</text>
<text x="354.6" y="167">BC847B</text>
<text x="79.9" y="171.2">P82B715TD</text>
<text x="148.1" y="169.9">10K</text>
<text x="164.5" y="173.3">GPIO2</text>
<text x="241.9" y="171.7">BAT54C</text>
<text x="253.4" y="169.2" transform="rotate(-90 253.4 169.2)">1</text>
<text x="64" y="174.1">PESD3V3S2UT</text>
<text x="225.3" y="178.4">100n</text>
<text x="257.8" y="177.4">3.3V</text>
<text x="291.9" y="174.6">51K</text>
<text x="343.4" y="176.6">51K</text>
<text x="60.3" y="181.6">Разъем удлинителя I2C</text>
<text x="253.4" y="180.5" transform="rotate(-90 253.4 180.5)">2</text>
<text x="60.5" y="187.3" transform="rotate(-90 60.5 187.3)">VP</text>
<text x="65.6" y="187.3" transform="rotate(-90 65.6 187.3)">VN</text>
<text x="70.7" y="187.3" transform="rotate(-90 70.7 187.3)">A6</text>
<text x="75.7" y="187.3" transform="rotate(-90 75.7 187.3)">A7</text>
<text x="118.2" y="189.8" transform="rotate(-90 118.2 189.8)">+3V3</text>
<text x="133.8" y="187.7">2</text>
<text x="136.8" y="191">LED-BLUE</text>
<text x="145.1" y="187.7">1</text>
<text x="153.3" y="188.9">1.0K</text>
<text x="173.8" y="186.5">GPIO2</text>
<text x="37.3" y="195.7">4</text>
<text x="53.6" y="195.7">1</text>
<text x="155" y="194.7">JUMPER</text>
<text x="37.3" y="198.3">3</text>
<text x="40.7" y="203.4">DIPSW_2</text>
<text x="53.6" y="198.3">2</text>
<text x="94.9" y="198.3">1</text>
<text x="94.9" y="200.8">3</text>
<text x="94.9" y="203.4">5</text>
<text x="99.9" y="199.5">1</text>
<text x="99.9" y="202">3</text>
<text x="106.3" y="199.5">2</text>
<text x="106.3" y="202">4</text>
<text x="111.3" y="198.3">2</text>
<text x="111.3" y="200.8">4</text>
<text x="111.3" y="203.4">6</text>
<text x="94.9" y="205.9">7</text>
<text x="99.9" y="204.6">5</text>
<text x="99.9" y="207.1">7</text>
<text x="106.3" y="204.6">6</text>
<text x="106.3" y="207.1">8</text>
<text x="111.3" y="205.9">8</text>
<text x="37.5" y="210.2">4</text>
<text x="37.5" y="212.8">3</text>
<text x="53.9" y="210.2">1</text>
<text x="53.9" y="212.8">2</text>
<text x="79.6" y="213.3">JUMPER</text>
<text x="98.4" y="211">CAT16-103J4LF</text>
<text x="124.7" y="211.9">RX2</text>
<text x="145.2" y="210.7">1</text>
<text x="145.2" y="215.8">2</text>
<text x="150.2" y="211.9">RO</text>
<text x="161.4" y="211.9">B</text>
<text x="166.7" y="210.7">7</text>
<text x="174.2" y="214.5">RS485_B</text>
<text x="41" y="217.9">DIPSW_2</text>
<text x="93.1" y="220.4">JUMPER</text>
<text x="121" y="219.5">GPIO27</text>
<text x="145.2" y="220.9">3</text>
<text x="150.2" y="217">RE</text>
<text x="124.9" y="227.2">TX2</text>
<text x="145.2" y="226">4</text>
<text x="150.2" y="222.1">DE</text>
<text x="150.2" y="227.2">DI</text>
<text x="161.4" y="227.2">A</text>
<text x="166.7" y="226">6</text>
<text x="174.2" y="224.6">RS485_A</text>
<text x="42" y="233.7">CONN-SIL2</text>
<text x="49.8" y="230.9">1</text>
<text x="49.8" y="228.4">2</text>
<text x="81.8" y="228.4">1</text>
<text x="81.8" y="230.9">2</text>
<text x="85.3" y="233.7">CONN-SIL2</text>
<text x="144.4" y="233.1">MAX485</text>
<text x="156.1" y="232.4">JUMPER</text>
<text x="50.1" y="239.8">2</text>
<text x="81.8" y="239.8">1</text>
<text x="42.3" y="245.1">CONN-SIL2</text>
<text x="50.1" y="242.3">1</text>
<text x="81.8" y="242.3">2</text>
<text x="85.3" y="245.1">CONN-SIL2</text>
<text x="351.8" y="253.3">29.04.2021</text>
<text x="364.5" y="253.3">15:12:01</text>
</g>
<g font-size="1.7">
<text x="42" y="195.1">OFF</text>
<text x="47.5" y="195.1">ON</text>
<text x="42.2" y="209.5">OFF</text>
<text x="47.7" y="209.5">ON</text>
</g>
</svg>
